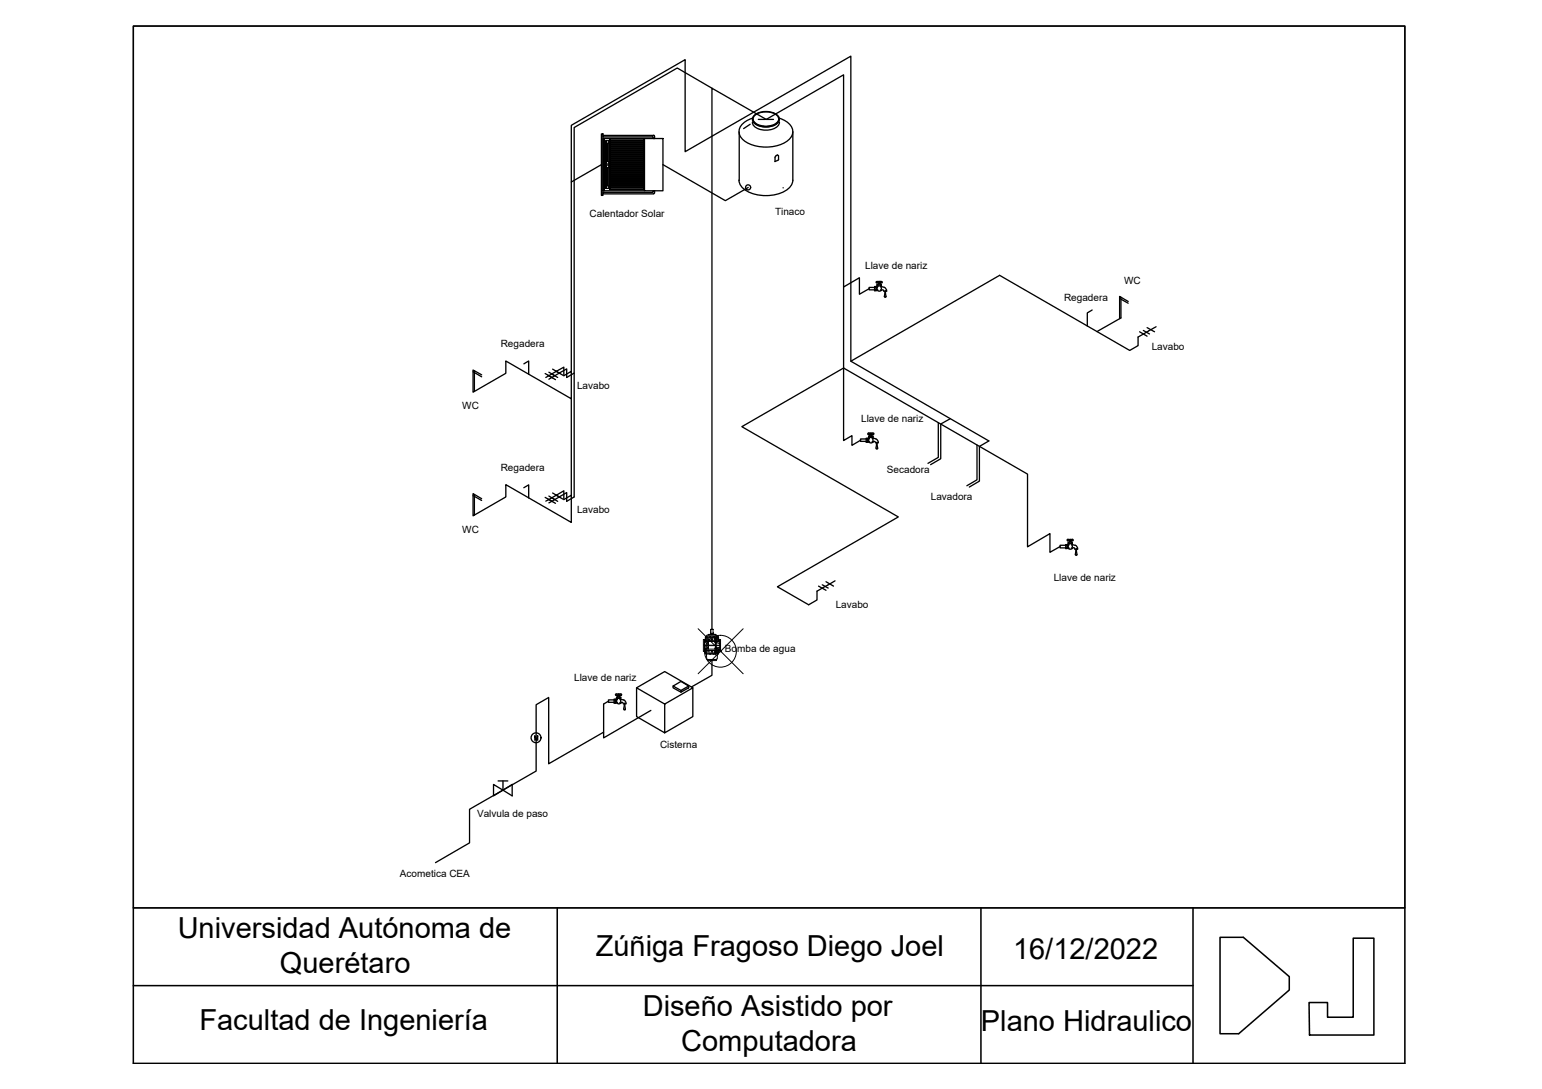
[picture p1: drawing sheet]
<svg xmlns="http://www.w3.org/2000/svg" width="297mm" height="210mm" viewBox="0 0 297 210" stroke-linecap="round" stroke-linejoin="round" font-family="sans-serif">
<!-- layer: Hidraulico -->
<g fill="none" stroke="#000" stroke-width=".25">
<path d="M137.1 17l-6.6-3.9-19.9 11.5v71.2l-1.4 .8v-1.7l-3.5 2M115.9 25.8h.2v11.9h-.2zM116.1 26.7h.3v10.1h-.3zM116.7 27.1h.1v4.5h-.1zM116.7 31.8h.1v4.5h-.1zM117.3 27.6h-.3v3.5h.3M117.3 27.1h.1v4.5h-.1zM117.3 32.3h-.3v3.5h.3M117.3 31.8h.1v4.5h-.1zM117.3 27.1h-.5v4.5h.5M117.3 31.8h-.5v4.5h.5M117.4 27.1h6.7v.3h-6.7z"/>
<path d="M117.4 26.7h6.7v.3h-6.7zM117.4 27.5h6.7v.3h-6.7zM117.4 27.9h6.7v.3h-6.7zM117.4 28.3h6.7v.3h-6.7zM117.4 28.6h6.7v.3h-6.7zM117.4 29h6.7v.3h-6.7zM117.4 29.4h6.7v.3h-6.7zM117.4 29.8h6.7v.3h-6.7zM117.4 30.2h6.7v.3h-6.7zM117.4 30.6h6.7v.2h-6.7zM117.4 30.9h6.7v.3h-6.7zM117.4 31.3h6.7v.3h-6.7z"/>
<path d="M117.4 31.7h6.7v.3h-6.7zM117.4 32.1h6.7v.3h-6.7zM117.4 32.5h6.7v.3h-6.7zM117.4 32.8h6.7v.3h-6.7zM117.4 33.2h6.7v.3h-6.7zM117.4 33.6h6.7v.3h-6.7zM117.4 34h6.7v.3h-6.7zM117.4 34.4h6.7v.3h-6.7zM117.4 34.7h6.7v.3h-6.7zM117.4 35.1h6.7v.3h-6.7zM117.4 35.5h6.7v.3h-6.7zM117.4 35.8h6.7v.3h-6.7z"/>
<path d="M117.4 36.2h6.7v.3h-6.7zM124.1 26.7h3.6v10.1h-3.6zM124.1 26.7h-7.7v10.1h7.7M125.7 26.4h.1M125.7 37.1h-9.6v.3h9.8M125.8 37h-.1M125.8 37v-.2h.3l-.2 .5M125.9 26.1l.2 .1M125.9 26.1h-9.8v.3h9.6M126.1 26.2v.5h-.3v-.3M127.7 31.7l12 7 4.4-2.6M142.4 25.4v9.4"/>
<path d="M144.5 23.9l-1.3 .9M144.9 23.5a1.81 1.81 0 0 0 1.8 1.5 3 3 0 0 0 3.4-1.1v-.4M145 22.8a3 3 0 0 0-2.6 2.8 3.5 3.5 0 0 0 2.7 2.4 7.2 7.2 0 0 0 7.2-1.4 2.04 2.04 0 0 0-.7-3.1l-1.5-.7M145.1 23a2.06 2.06 0 0 0 2.2 1.4h.7a1.84 1.84 0 0 0 2-1.4M145.2 22.4h.1a3.5 3.5 0 0 1 4.6 .1 1.16 1.16 0 0 1-.9 1.6l-1.2 .2-1.6-.2a1.16 1.16 0 0 1-1.1-1.6zM145.3 22.2a3.8 3.8 0 0 1 4.5 0 1.07 1.07 0 0 1-.4 1.9 3.5 3.5 0 0 1-4.4-.7l-.1-.4zM146.1 23h1.4M147.6 23l14.9-8.6v40.9l3.1-1.8v3.2l1.8-1M147.6 23l-10.5-6v104.3M147.6 23h1.4M149.5 30.1l-.2 .2v.8M149.8 29.9l-.3 .1"/>
<path d="M149.8 29.9l.2 .1v.8l-.7 .3M150.9 36.2h.1M152.7 25.4v9.3a3.2 3.2 0 0 1-2.5 2.6 7.7 7.7 0 0 1-7.1-1.1l-.7-.9v-.6M162.5 55.3v15.6l35.4 20.5v14l4.4-2.5v3.6l1.9-1.1M168.5 55.4h-1.1v.5h1.1M168.5 55.8h.3M168.5 55.4h.3M168.8 55.2v.8l.1-.7M168.8 55.2h.3M168.8 55.2h-.3v.8h.3M168.8 56h.1M168.9 54.9h.9v.2h-.9z"/>
<path d="M169 55.1v.1M169.1 54.5h-.2M169.1 54.3h-.3l.1 .2M169.1 54.2l.3 .1M169.1 54.9v.2M169.1 55.3a.4 .4 0 0 0 0 .6M169.2 54.6l-.2 .3M169.2 54.6h.3M169.3 54.5h.2v.1M169.3 54.5v.1M169.3 54.5h-.2M169.4 54.3h.1"/>
<path d="M169.4 54.5h.2M169.5 54.6l.3 .3M169.6 55.3a.4 .4 0 0 1 0 .6M169.6 54.9v.2M169.6 54.2l-.1 .1M169.7 54.5h.1M169.7 55.1l.1 .2h.4a.78 .78 0 0 1 .6 .8h-.5l-.3-.2-.6 .2-.5-.2M169.8 54.3l.2 .1-.2 .1M169.8 54.3h-.1M170.5 56.2l-.1 1M170.5 56.2h.1M170.6 56.2l.1 1"/>
<path d="M170.7 57.1l-.2 .2-.1-.2M105.6 72.3l1.4 .9M106.3 72.1l1.1 .7M107 71.5l1.4 .8M110.6 71.9l-1.4 .9v-1.7l-3.5 2M105.6 96.2l1.4 .8M106.3 96l1.1 .6M107 95.4l1.4 .8M165.8 84.9l-1.7 .9v-1.8l-1.6 .9v-14l-19.6 11.3 30.1 17.4-23.2 13.5 6 3.5 1.6-1v-1.7l3.5-1.9M166.9 84.6h-1.1v.5h1.1M166.9 85h.2M166.9 84.7h.2"/>
<path d="M167.1 84.5v.7h.1M167.1 84.5h-.2v.7h.2M167.2 84.6v.6M167.3 83.5l-.1 .2h.2M167.4 84.3l-.1 .3-.2-.1M167.5 84.1v.2M167.5 84.5a.4 .4 0 0 0 0 .7M167.6 83.8l-.3 .3M167.6 83.8h.3M167.6 83.7h-.2M167.7 83.5h-.4M167.7 83.8v-.1h.1v.1"/>
<path d="M167.7 83.5h.1M167.8 83.5h.3M167.9 83.8l.3 .3M168 84.5a.4 .4 0 0 1 0 .7M168 84.1v.2M168.1 84.3l.1 .2M168.2 83.5l.1 .2h-.5M168.2 84.1v.2h-.9M168.2 84.1h-.9v.2M168.2 84.5h.4a.78 .78 0 0 1 .6 .8h-.6l-.1-.2h-.3M168.2 85.2a.8 .8 0 0 1-1 0M168.9 85.4h.1"/>
<path d="M168.9 85.4l.2 1-.2 .2-.2-.2 .2-1M180.7 81.5v6.7l-1.9 1.1M188.2 85.8v6.7l-1.9 1.1M157.7 113l1.4 .8M158.4 112.7l1.1 .7M159.1 112.1l1.5 .9M205.3 105.1h-1.1v.5h1.1M205.3 105.5h.3M205.3 105.1h.3M205.6 105v.7v-.1M205.6 105h-.3v.7h.3M205.6 105.1v.5"/>
<path d="M205.8 104.8v.1M205.9 104.9l-.2 .2-.1-.1M205.9 104.6v.2M205.9 105a.4 .4 0 0 0 .1 .7M206.1 104l-.5 .1 .1 .1h.4M206.1 104.3h.2l.2 .3M206.1 104h.1M206.2 104h.1M206.2 104.2h.4M206.3 104.3h-.3l-.2 .3M206.4 105a.4 .4 0 0 1 0 .7M206.4 104.6v.2"/>
<path d="M206.4 104h-.2M206.5 104.8l.1 .2M206.6 104l.1 .1-.1 .1M206.6 104.6v.2h-.8M206.6 104.6h-.8v.2M206.6 104h-.2M206.6 105l.5 .1M206.6 105.7a.73 .73 0 0 1-1 0M206.6 105.6h.3l.1 .2M207 105.9h.6M207.1 105.1l.4 .4 .1 .3M207.3 105.9l-.2 1"/>
<path d="M207.3 105.9h.1M207.3 105.9l.2 1.1h-.3v-.1M117.2 135.2l-.9 .5v6.5l9.1-5.3M118.3 134.9h-1.1v.5h1.1M118.3 135.3h.3M118.3 134.9h.3M118.6 134.8v.7v-.6M118.6 134.8h-.3v.7h.3M118.7 133.8h.2M118.7 133.8l-.1 .1 .1 .2M118.8 134.4h.8v.2h-.8zM118.8 134.6v.1"/>
<path d="M118.9 134.7l-.2 .2-.1-.1M118.9 134.4v.2M118.9 134.8a.4 .4 0 0 0 .1 .7M119 134.1l-.2 .3M119.1 134h-.4M119.1 133.8h-.2M119.2 133.8h.1M119.2 133.8h.5l-.1 .3M119.3 134h.4M119.3 134.1h-.3h.3M119.3 134.1l.3 .3M119.4 134.8a.4 .4 0 0 1 0 .7"/>
<path d="M119.5 134.4v.2M119.5 134.6l.1 .2 .5 .1M119.6 135.4h.3l.1 .2M119.7 135.5a.8 .8 0 0 1-1.1 0M120.1 135.7h.5M120.1 134.9l.4 .4 .1 .3M120.3 135.7h.1M120.3 135.7l.2 1-.2 .1-.2-.1 .2-1M122.6 132.6l5.4-3.2 5.5 3.2M128 135.7v5.6l5.5-3.2v-5.5l-5.5 3.1-5.4-3.1v5.5l5.4 3.2M129.7 132.2v.4l1.5 .8M131.2 133.1l1.5-.9v.4l-1.5 .8z"/>
<path d="M132.7 132.2l-1.5-.9-1.5 .9 1.5 .9M137.1 127.3v2.9l-3.9 2.2M95.1 151.2l1.8 1.1-1.8 1.1zM96 150.5h1.8M96.9 152.3l1.8-1.1v2.2zM96.9 150.5v1.8M103 142.7v-.9l.3 .9 .3-.9v.9M116.3 141.1l-10.6 6.1v-12.8l-2.4 1.4v12.8l-12.8 7.4v6.5l-6.6 3.8"/>
<circle cx="144.1" cy="36.1" r=".49"/>
<circle cx="103.3" cy="142.2" r=".95"/>
</g>
<!-- layer: Agua Caliente -->
<g fill="none" stroke="#000" stroke-width=".25">
<path d="M110.1 35.1v-10.9l21.9-12.7v17.7l31.9-18.4v58.8l26.6 15.4-1.8 1v6.7l-2 1.2M115.9 31.7l-5.8 3.4v36.5M210.4 59.8l-.9 .5v2.6M215.7 57.5l1.6 .9M215.9 57.3v4l-4.6 2.6M217.3 58.1l-1.6-1v4.3M91.1 71.7l1.7 .9M91.4 71.4v4M92.8 72.2l-1.7-.9v4.3l6.3-3.6v-2.4l12.7 7.3v-5.3l-1.5 .8v-1.6l-3.5 2M100.9 70.1l.9-.5v2.5M105 72l1.5 .8M105.7 71.7l1.2 .7"/>
<path d="M106.5 71.1l1.4 .9M110.1 76.9v18.5M219.5 64l1.5 .8M220.2 63.7l1.2 .7M221 63.1l1.4 .9M222.7 63l-3.5 2v1.6l-1.6 .9-25-14.4-28.7 16.5M91.1 95.5l1.7 1M91.4 95.3v4M92.8 96.1l-1.7-.9v4.2l6.3-3.6v-2.4l12.7 7.3v-5.3l-1.5 .9v-1.7l-3.5 2M100.9 94l.9-.5v2.5M105 95.9l1.5 .8M105.7 95.6l1.2 .7"/>
<path d="M106.5 95l1.4 .9M183 80.7l-1.8 1v6.7l-1.9 1.2"/>
</g>
<!-- layer: MUEBL -->
<g fill="none" stroke="#000" stroke-width=".19">
<path d="M135.6 125.5l.1-2.2h-.2v2.2h.2M135.7 124.3h.1M135.7 125.1h.1M135.7 125l.1 .2M135.7 124.4v.1M135.7 124.4l.6 .1M135.7 124.4h.6M135.8 123.7h-.1M135.8 123.6l.4 .7M135.8 125.4h2.7M135.8 125.2l.1 .8M135.8 123.6h.1"/>
<path d="M135.9 125.4h.1M135.9 123.4h.1M135.9 125.1h2.5M135.9 125.5h.1M135.9 125.9h2.5M135.9 123.6h2.5M135.9 123.3h.1M135.9 122.9h2.5M135.9 123.4h2.6M135.9 122.8l-.1 .8M135.9 126h.1M135.9 125.1l-.1 .1"/>
<path d="M135.9 122.7v.1M136 125.5h.1M136 123.3h.1M136 126.1h2.3M136 123v.3M136 125.5v.3M136 125.5v.6M136 122.8h2.4M136 125.8h.1M136 123h.1M136 122.8v.5M136 125.1h.1"/>
<path d="M136 123.7h.1M136 123.6v.1M136 125v.1M136.1 126.1h.1M136.2 122.8h.1M136.1 126.1v.9M136.1 122.5v.3M136.1 127l.1 .1M136.1 122.5l.2-.1h1.7l.1 .1M136.2 123.6v.1M136.2 124.4l-.4 .6M136.2 122.8v.5h.5"/>
<path d="M136.2 122.7v.1M136.2 125.1h.1M136.2 123.9l.2 .1M136.2 125.4v.7M136.3 127.1v.2h1.7v-.2M136.3 127.1h1.7M136.3 125.5h.4M136.3 123.7v.2M136.3 124.9v.2M136.3 124.3h.1M136.4 124.5l.1 .4M136.4 124.8l-.2 .1"/>
<path d="M136.5 123.9l-.1 .4M136.5 122.4h-.1M136.5 124.5v.6M136.5 124.3h.1M136.5 125.4l.1 .7M136.5 122.4l1.3-.1v.1M136.5 122.3h1.3M136.5 123.6v.7M136.5 124.4v.1M136.6 124.4l1.2 .1M136.6 124.4h1.1M136.6 122.8l-.1 .5"/>
<path d="M136.8 126.1h.1M136.8 122.8h.1M136.8 122.7v.1M136.9 122.1h.1M136.9 122.1h.5M136.9 122.2h.5M136.9 121.4h.1M137 126.1v-.6h.3v.6M137 122.8v.5h.3v-.5M137.4 122.1v-.8h-.5v1M137.4 122.1h.1M137.4 122.1v.2"/>
<path d="M137.5 126.1h.1M137.5 122.8h.1M137.5 122.7v.1M137.6 125.7h.6M137.6 123.1h.6M137.6 125.5h.4M137.7 122.8v.2M137.7 123.6l.1 .1M137.7 125.8v.3M137.7 125h.1M137.7 123.9h.1M137.7 123.8h.1"/>
<path d="M137.8 125.4l-.1 .4h.2M137.8 125.1h-.1M137.8 124.3h-.1M137.8 123.9h.1M137.8 123.9l-.1-.2 .1 .6M137.8 124.5l-.1 .6 .1-.2M137.8 124.8v.1M137.9 125.7h.1M137.9 123h-.2l.1 .3M137.9 122.8v.7M137.9 125.3v.7M137.9 124.8h.1"/>
<path d="M137.9 124h.1M138 124l-.1 .3M138 124.5v.3M138 124.8v.1M138 123.1v.2M138 125.5v.2M138 124.4h.6M138 125.4l.1 .1M138 123.9h.1M138 125.1h.6M138 123.6v.3l.6 .1M138.1 123.3h-.5"/>
<path d="M138.1 127l-.1 .1M138.2 122.8h.1M138.1 125.5l.1 .6M138.2 126.1h.1M138.2 122.5l-.1 .8M138.2 126.1v.9M138.2 123.6v.1M138.2 125.1h.1M138.3 125.8h.1M138.3 123h.1M138.3 122.8v.5M138.3 125.5h.1"/>
<path d="M138.3 123.3h.1M138.3 125.5v.6M138.3 125.1l.3 .4M138.3 123l.1 .3M138.4 122.7v.1M138.4 126l-.1 .1M138.4 125.5h.1M138.4 123.3h.1M138.4 125.5l-.1 .3M138.4 125.4h.1M138.4 123.4h.1M138.4 122.8l.1 .7"/>
<path d="M138.5 125.3l-.1 .7M138.6 124.4v.1M138.6 124.4l-.7 .1M138.6 123.3v.7M138.6 124.8v.7M138.6 124.8l-.6 .1v.2M138.6 123.3l-.3 .4M138.6 123.7h-.6M138.6 125.4v.1M138.6 123.3h.2v2.2h-.1M138.6 124v.1M138.6 124.3h.1"/>
<path d="M138.6 124.7v.1M138.7 124.7h.1M138.8 124.1h-.1v.6"/>
<circle cx="137.1" cy="125.4" r=".06"/>
<circle cx="137.1" cy="123.3" r=".06"/>
<circle cx="137.8" cy="125.7" r=".15"/>
<circle cx="137.8" cy="123.1" r=".15"/>
</g>
<g fill="#000" stroke="#000" stroke-width=".19">
<path d="M138 123v.1zM138 125.5v.2z"/>
<path d="M136.5 122.3h1.3zM136.5 122.3h1.3z"/>
<path d="M136.9 121.3h.5zM136.9 121.3h.5z"/>
<path d="M137.9 123v.1zM137.9 123v.1z"/>
<path d="M137.9 123.1v.2zM137.9 123.1v.2z"/>
<path d="M137.9 125.5v.2zM137.9 125.5v.2z"/>
<path d="M137.9 125.7v.1zM137.9 125.7v.1z"/>
<path d="M137.9 123v.1zM137.9 123v.1z"/>
<path d="M137.9 123.1v.2zM137.9 123.1v.2z"/>
<path d="M137.9 125.5v.2zM137.9 125.5v.2z"/>
<path d="M137.9 125.7v.1zM137.9 125.7v.1z"/>
<path d="M137.9 123v.1zM138 123l-.1 .1z"/>
<path d="M137.9 123.1v.2zM138 123.1l-.1 .2z"/>
<path d="M137.9 125.5v.2zM138 125.5l-.1 .2z"/>
<path d="M137.9 125.7v.1zM138 125.7l-.1 .1z"/>
<path d="M138 123v.1zM138 123v.1z"/>
<path d="M138 123.1v.2zM138 123.1v.2z"/>
<path d="M138 125.5v.2zM138 125.5v.2z"/>
<path d="M138 125.7v.1zM138 125.7v.1z"/>
<path d="M138 123.1v.2zM138 123.1v.2z"/>
<path d="M138 125.7v.1zM138 125.7v.1z"/>
</g>
<!-- layer: Puntos -->
<g fill="none" stroke="#000" stroke-width=".19">
<path d="M134.5 121.2l8.7 8.7M143.2 121.2l-8.7 8.7"/>
<circle cx="138.8" cy="125.5" r="3.1"/>
</g>
<!-- layer: Marco -->
<path d="M25.7 5h244.9v200h-244.9zM25.7 175h244.9M107.3 175v30M189 175v30M229.8 175v30M25.7 190h204.1M235 180.7h4.5l8.9 7.5v2.6l-9.8 8.4h-3.6zM260.7 180.8h4v18.7h-12.4l-.1-6.3h3.5v2.9h5z" fill="none" stroke="#000" stroke-width=".3"/>
<path d="M25.7 5h244.9v170h-244.9z" fill="none" stroke="#000" stroke-width=".19"/>
<g font-size="5.6">
<text x="34.2" y="180.9">Universidad Autónoma de</text>
<text x="114.8" y="184.3">Zúñiga Fragoso Diego Joel</text>
<text x="195.1" y="184.9">16/12/2022</text>
<text x="53.9" y="187.6">Querétaro</text>
<text x="123.8" y="195.8">Diseño Asistido por</text>
<text x="38.4" y="198.4">Facultad de Ingeniería</text>
<text x="131.2" y="202.5">Computadora</text>
<text x="189" y="198.8">Plano Hidraulico</text>
</g>
<g font-size="1.9">
<text x="113.6" y="41.9">Calentador Solar</text>
<text x="149.3" y="41.5">Tinaco</text>
<text x="166.7" y="51.8">Llave de nariz</text>
<text x="205" y="58.1">Regadera</text>
<text x="216.5" y="54.7">WC</text>
<text x="96.5" y="66.8">Regadera</text>
<text x="221.9" y="67.4">Lavabo</text>
<text x="111.2" y="74.9">Lavabo</text>
<text x="89.1" y="78.9">WC</text>
<text x="165.9" y="81.4">Llave de nariz</text>
<text x="96.5" y="90.7">Regadera</text>
<text x="170.8" y="91.2">Secadora</text>
<text x="111.2" y="98.8">Lavabo</text>
<text x="179.3" y="96.3">Lavadora</text>
<text x="89.1" y="102.7">WC</text>
<text x="203" y="112">Llave de nariz</text>
<text x="161" y="117.2">Lavabo</text>
<text x="139.6" y="125.7">Bomba de agua</text>
<text x="110.6" y="131.2">Llave de nariz</text>
<text x="127.2" y="144.3">Cisterna</text>
<text x="91.9" y="157.5">Valvula de paso</text>
<text x="77" y="169">Acometica CEA</text>
</g>
</svg>
